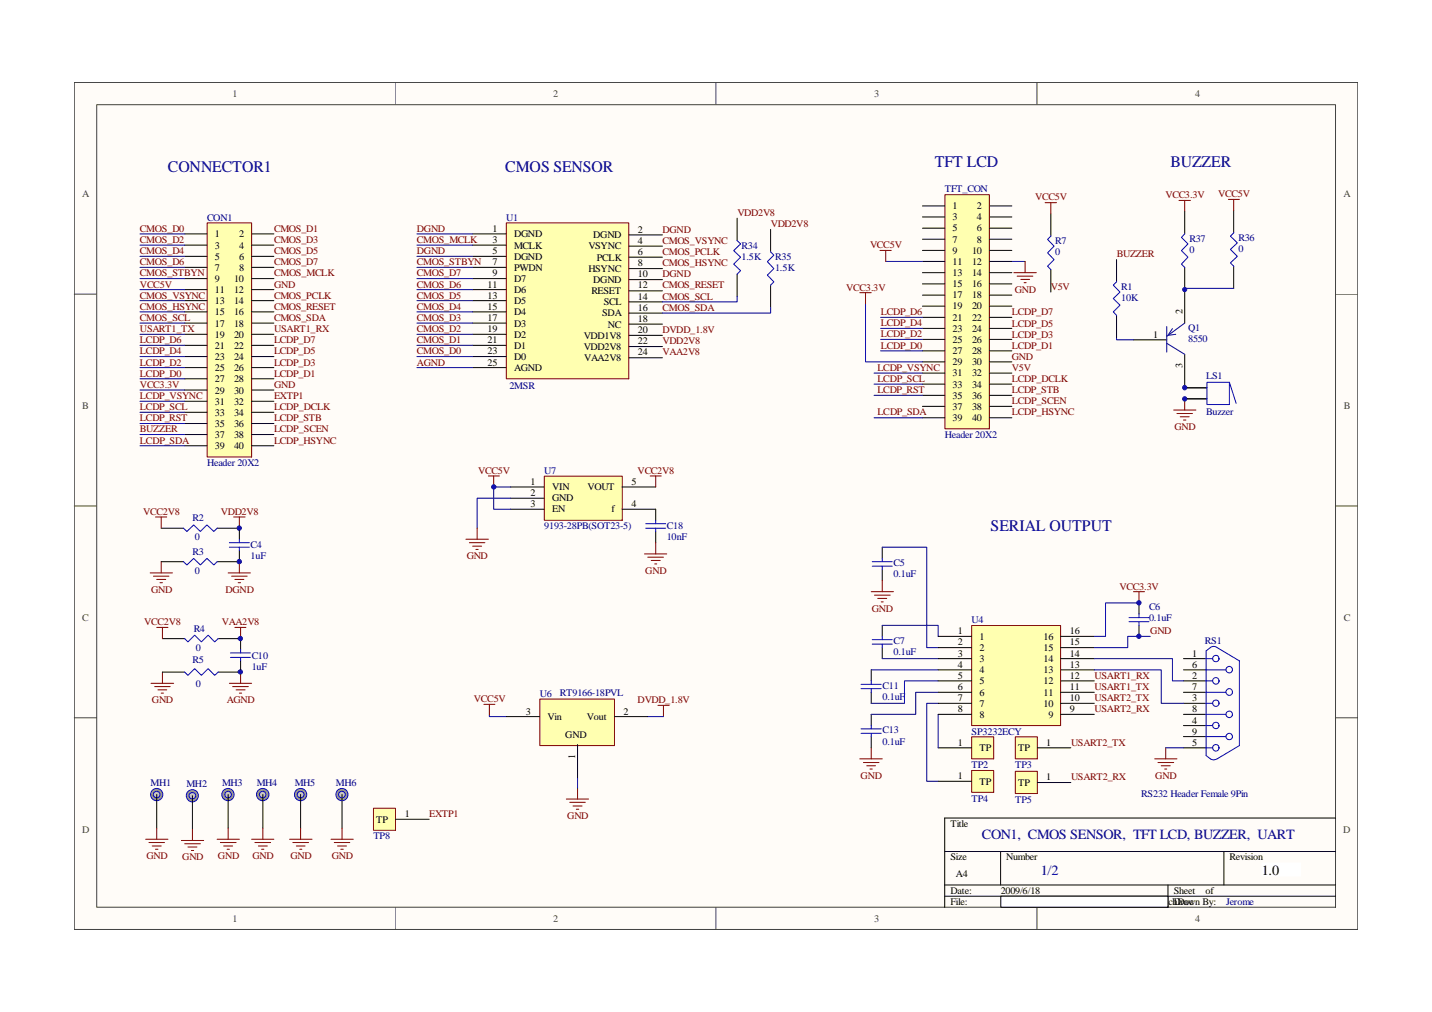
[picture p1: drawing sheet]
<svg xmlns="http://www.w3.org/2000/svg" width="297mm" height="210mm" viewBox="0 0 297 210" stroke-linecap="round" stroke-linejoin="round" font-family="sans-serif">
<path d="M15.4 17.1h266.2v175.7h-266.2z" fill="#fffcf8"/>
<path d="M15.4 17.1h266.2v175.7h-266.2z" fill="none" stroke="#404040" stroke-width=".21"/>
<path d="M20.1 21.8h256.9v166.4h-256.9z" fill="#fffcf8"/>
<g fill="none" stroke="#404040" stroke-width=".21">
<path d="M82 17.1v4.6M148.5 17.1v4.6M215.1 17.1v4.6M20.1 21.7h256.9v166.5h-256.9zM15.4 61h4.6M277 61h4.6M15.4 104.9h4.6M277 104.9h4.6M15.4 148.9h4.6M277 148.9h4.6M82 188.2v4.6M148.5 188.2v4.6"/>
<path d="M215.1 188.2v4.6"/>
</g>
<path d="M196 176.6h81M207.6 176.6v7M253.9 176.6v7M277 169.7h-81v18.5M196 183.6h81M196 185.9h81M242.3 183.6v4.6" fill="none" stroke="#000" stroke-width=".21"/>
<path d="M43 46.3h9.2v48.5h-9.2z" fill="#ffffb0"/>
<path d="M43 46.2h9.2v48.6h-9.2z" fill="none" stroke="#800000" stroke-width=".21"/>
<g fill="none" stroke="#000" stroke-width=".21">
<path d="M38.3 48.5h4.6M38.3 50.8h4.6M38.3 53.2h4.6M38.3 55.5h4.6M38.3 57.8h4.6M52.2 48.5h4.6M52.2 50.8h4.6M52.2 53.2h4.6M52.2 55.5h4.6M52.2 57.8h4.6M38.3 60.1h4.6M38.3 62.4h4.6"/>
<path d="M38.3 64.7h4.6M38.3 67h4.6M38.3 69.3h4.6M38.3 71.6h4.6M38.3 74h4.6M38.3 76.2h4.6M38.3 78.6h4.6M52.2 60.1h4.6M52.2 62.4h4.6M52.2 64.7h4.6M52.2 67h4.6M52.2 69.3h4.6"/>
<path d="M52.2 71.6h4.6M52.2 74h4.6M52.2 76.2h4.6M52.2 78.6h4.6M38.3 80.9h4.6M38.3 83.2h4.6M38.3 85.5h4.6M38.3 87.8h4.6M38.3 90.1h4.6M38.3 92.5h4.6M52.2 80.9h4.6M52.2 83.2h4.6"/>
<path d="M52.2 85.5h4.6M52.2 87.8h4.6M52.2 90.1h4.6M52.2 92.5h4.6"/>
</g>
<path d="M29 48.5h9.3M29 50.8h9.3M29 53.2h9.3M29 55.5h9.3M29 57.8h9.3M29 62.4h9.3M29 64.7h9.3M29 67h9.3M29 69.3h9.3M29 60.1h9.3" fill="none" stroke="#000080" stroke-width=".21"/>
<path d="M196 40.4h9.2v48.5h-9.2z" fill="#ffffb0"/>
<path d="M196 40.4h9.2v48.5h-9.2zM210.3 56.6h4.7M211 57.3h3.2M211.7 58h1.9M212.4 58.6h.4M212.6 54.2v2.4M178.3 60.7h2.4M179.5 60.7v2.4" fill="none" stroke="#800000" stroke-width=".21"/>
<g fill="none" stroke="#000" stroke-width=".21">
<path d="M191.3 42.7h4.7M191.3 45h4.7M191.3 47.3h4.7M191.3 49.6h4.7M191.3 51.9h4.7M191.3 54.2h4.7M191.3 56.6h4.7M191.3 58.9h4.7M205.3 42.7h4.6M205.3 45h4.6M205.3 47.3h4.6M205.3 49.6h4.6"/>
<path d="M205.3 51.9h4.6M205.3 54.2h4.6M205.3 56.6h4.6M205.3 58.9h4.6M191.3 61.2h4.7M191.3 63.5h4.7M191.3 65.8h4.7M191.3 68.1h4.7M191.3 70.4h4.7M191.3 72.8h4.7M191.3 75.1h4.7M191.3 77.4h4.7"/>
<path d="M191.3 79.7h4.7M205.3 61.2h4.6M205.3 63.5h4.6M205.3 65.8h4.6M205.3 68.1h4.6M205.3 70.4h4.6M205.3 72.8h4.6M205.3 75.1h4.6M205.3 77.4h4.6M205.3 79.7h4.6M191.3 82h4.7M191.3 84.3h4.7"/>
<path d="M191.3 86.7h4.7M205.3 82h4.6M205.3 84.3h4.6M205.3 86.7h4.6M183 113.5v2.3M183 118.1v2.3M180.7 138.9v2.3M183 129.7v2.3M183 134.3v2.3M236.3 125.1v2.2M236.3 129.7v2.3M245.5 136.6h4.7"/>
<path d="M245.5 138.9h4.7M180.7 143.6v2.3M180.7 148.2v2.3M180.7 152.8v2.3M245.5 141.2h4.7M245.5 143.6h4.7M245.5 145.9h4.7M245.5 148.2h4.7M245.5 150.5h4.7M245.5 152.8h4.7M245.5 155.1h4.7"/>
</g>
<g fill="none" stroke="#000080" stroke-width=".21">
<path d="M183.7 54.2h7.6M209.9 54.2h2.7M29 71.6h9.3M29 74h9.3M29 76.2h9.3M29 78.6h9.3M179.5 63.1v12h11.8M181.3 77.4h10M181.3 79.7h10M182.7 65.8h8.6M182.7 68.1h8.6M182.7 70.4h8.6"/>
<path d="M182.7 72.8h8.6M29 80.9h9.3M29 83.2h9.3M29 85.5h9.3M29 87.8h9.3M29 90.1h9.3M181.3 82h10M181.3 86.7h10M183 113.5h9.2v20.8h2.4"/>
</g>
<g fill="none" stroke="#00f" stroke-width=".21">
<path d="M180.9 117.4h4.2M180.9 116.5h4.2M183 115.8v.7M183 117.4v.7M180.9 133.6h4.2M180.9 132.7h4.2M183 132v.7M183 133.6v.7M234.2 128.9h4.1M234.2 128.1h4.1M236.3 127.3v.8M236.3 128.9v.8"/>
<path d="M250.2 138.9h4.1M250.2 136.6h1.3M251 134.3l.5-.2 .7 .1 4.9 2.9v17.5l-4.6 2.8M251.1 134.3l-.9 .7v21.7a2.27 2.27 0 0 0 1.6 .9l.6-.2M252.9 136.6h.1M255.6 138.9h.1M178.6 142.8h4.2M178.6 141.9h4.2M178.6 152.1h4.2M178.6 151.2h4.2M180.7 141.2v.7M180.7 142.8v.8"/>
<path d="M180.7 150.5v.7M180.7 152.1v.7M250.2 155.1h1.3M250.2 152.8h4.1M250.2 150.5h1.3M250.2 148.2h4.1M250.2 145.9h1.3M250.2 143.6h4.1M250.2 141.2h1.3M252.9 141.2h.1M252.9 145.8h.1M252.9 150.5h.1"/>
<path d="M252.9 155.1h.1M255.6 143.6h.1M255.6 148.2h.1M255.6 152.8h.1"/>
<circle cx="252.2" cy="136.6" r=".66"/>
<circle cx="255" cy="138.9" r=".67"/>
<circle cx="252.2" cy="141.2" r=".66"/>
<circle cx="252.2" cy="150.5" r=".66"/>
<circle cx="252.2" cy="155.1" r=".66"/>
<circle cx="252.2" cy="145.9" r=".65"/>
<circle cx="255" cy="143.5" r=".68"/>
<circle cx="255" cy="148.2" r=".67"/>
<circle cx="255" cy="152.8" r=".66"/>
</g>
<path d="M201.6 159.9h4.5v4.4h-4.5z" fill="#ffffb0"/>
<path d="M201.5 159.8h4.6v4.5h-4.6z" fill="none" stroke="#800000" stroke-width=".21"/>
<path d="M194.6 162.1h6.9" fill="none" stroke="#000" stroke-width=".21"/>
<path d="M201.6 152.9h4.5v4.5h-4.5z" fill="#ffffb0"/>
<g fill="none" stroke="#800000" stroke-width=".21">
<path d="M180.7 122.7h4.6M181.4 123.4h3.3M182.1 124.1h1.8M182.8 124.8h.4M183 120.4v2.3M235.1 122.7h2.3M236.3 122.7v2.4M178.3 157.4h4.7M179.1 158.2h3.2M179.8 158.8h1.8M180.5 159.5h.4M180.7 155.1v2.3"/>
<path d="M201.5 152.8h4.6v4.6h-4.6zM239.5 157.4h4.6M240.2 158.2h3.3M240.9 158.8h1.8M241.6 159.5h.4M241.8 155.1v2.3"/>
</g>
<path d="M194.6 155.1h6.9" fill="none" stroke="#000" stroke-width=".21"/>
<path d="M201.6 129.8h18.4v20.7h-18.4z" fill="#ffffb0"/>
<path d="M244.6 41.6h2.3M245.7 41.6v2.3M243.5 85h4.6M244.1 85.8h3.3M244.8 86.4h1.9M245.5 87.1h.5M245.7 82.7v2.3M201.5 129.8h18.5v20.7h-18.5z" fill="none" stroke="#800000" stroke-width=".21"/>
<g fill="none" stroke="#000" stroke-width=".21">
<path d="M231.6 53.8v4.7M231.6 65.4v4.6M245.7 80.4h4.7M245.7 82.7h4.7M194.6 132h6.9M194.6 134.3h6.9M194.6 136.6h6.9M194.6 138.9h6.9M220 132h7M220 134.3h7M220 136.6h7M220 138.9h7"/>
<path d="M194.6 141.2h6.9M194.6 143.6h6.9M194.6 145.9h6.9M194.6 148.2h6.9M220 141.2h7M220 143.6h7M220 145.9h7M220 148.2h7"/>
</g>
<g fill="none" stroke="#000080" stroke-width=".21">
<path d="M29 92.5h9.3M180.7 138.9h13.9M183 129.7h11.6v2.3M183 136.6h11.6M227 138.9h13.9v7h4.6M227 136.6h16.2v4.6h2.3M236.3 125.1h-7v6.9h-2.3M238.6 132h-4.7v2.3h-6.9M194.6 141.2h-7v4.7h-6.9M194.6 143.6h-4.7v4.6h-9.2M194.6 145.9h-2.4v16.2h2.4M194.6 148.2v6.9"/>
<path d="M241.8 155.1h3.7"/>
</g>
<path d="M231.6 58.5l-.7 .6 1.4 1.5-1.4 1.3 1.4 1.4-1.4 1.4 .7 .7M250.4 79.3h4.6v4.6h-4.6zM255 79.3l1.4 4.4" fill="none" stroke="#00f" stroke-width=".21"/>
<circle cx="32.5" cy="164.8" r="1.27" fill="#9ea175"/>
<circle cx="32.5" cy="164.8" r="1.27" fill="none" stroke="#00f" stroke-width=".21"/>
<circle cx="32.5" cy="164.8" r=".69" fill="#c0c0c0"/>
<circle cx="32.5" cy="164.8" r=".69" fill="none" stroke="#00f" stroke-width=".21"/>
<path d="M32.5 164.8v7" fill="none" stroke="#000" stroke-width=".21"/>
<circle cx="39.9" cy="165" r="1.26" fill="#9ea175"/>
<circle cx="39.9" cy="165" r="1.26" fill="none" stroke="#00f" stroke-width=".21"/>
<circle cx="39.9" cy="165.1" r=".69" fill="#c0c0c0"/>
<circle cx="39.9" cy="165.1" r=".69" fill="none" stroke="#00f" stroke-width=".21"/>
<path d="M39.9 165.1v6.9" fill="none" stroke="#000" stroke-width=".21"/>
<circle cx="47.3" cy="164.8" r="1.27" fill="#9ea175"/>
<circle cx="47.3" cy="164.8" r="1.27" fill="none" stroke="#00f" stroke-width=".21"/>
<circle cx="47.3" cy="164.8" r=".69" fill="#c0c0c0"/>
<circle cx="47.3" cy="164.8" r=".69" fill="none" stroke="#00f" stroke-width=".21"/>
<path d="M47.3 164.8v7" fill="none" stroke="#000" stroke-width=".21"/>
<circle cx="54.5" cy="164.8" r="1.28" fill="#9ea175"/>
<circle cx="54.5" cy="164.8" r="1.28" fill="none" stroke="#00f" stroke-width=".21"/>
<circle cx="54.5" cy="164.8" r=".67" fill="#c0c0c0"/>
<circle cx="54.5" cy="164.8" r=".67" fill="none" stroke="#00f" stroke-width=".21"/>
<path d="M54.5 164.8v7" fill="none" stroke="#000" stroke-width=".21"/>
<path d="M210.6 152.9h4.6v4.5h-4.6z" fill="#ffffb0"/>
<path d="M210.6 152.8h4.6v4.6h-4.6z" fill="none" stroke="#800000" stroke-width=".21"/>
<path d="M215.2 155.1h6.9" fill="none" stroke="#000" stroke-width=".21"/>
<path d="M210.6 160h4.6v4.6h-4.6z" fill="#ffffb0"/>
<path d="M210.6 160h4.6v4.6h-4.6z" fill="none" stroke="#800000" stroke-width=".21"/>
<path d="M215.2 162.3h6.9" fill="none" stroke="#000" stroke-width=".21"/>
<path d="M112 145h15.5v9.6h-15.5z" fill="#ffffb0"/>
<path d="M100.4 146.1h2.3M101.5 146.1v2.3M112 145h15.5v9.6h-15.5zM136.5 146.3h2.3M137.6 146.3v2.3M117.5 165.7h4.6M118.2 166.4h3.2M118.9 167.2h1.8M119.5 167.9h.6M119.8 163.4v2.3" fill="none" stroke="#800000" stroke-width=".21"/>
<path d="M105 148.6h6.9M119.8 154.4v7M127.5 148.6h6.9" fill="none" stroke="#000" stroke-width=".21"/>
<path d="M101.5 148.4v.2h3.5M134.4 148.6h3.2M119.8 161.4v2" fill="none" stroke="#000080" stroke-width=".21"/>
<path d="M105.1 46.3h25.3v32.3h-25.3z" fill="#ffffb0"/>
<g fill="none" stroke="#800000" stroke-width=".21">
<path d="M105 46.2h25.4v32.4h-25.4zM31.2 118.8h4.6M31.8 119.5h3.2M32.3 107.2h2.3M33.4 107.2v2.4M33.4 116.5v2.3M47.3 118.8h4.6M48 119.5h3.3M48.5 107.2h2.3M49.7 107.2v2.4M49.7 116.5v2.3M32.5 120.2h1.9"/>
<path d="M32.5 130.1h2.3M33.2 120.9h.5M33.7 130.1v2.4M33.7 139.4v2.3M48.7 120.2h1.9M48.7 130.1h2.3M49.4 120.9h.5M49.9 130.1v2.4M49.9 139.4v2.3M31.3 141.7h4.7M32.1 142.4h3.2M32.8 143.1h1.8"/>
<path d="M33.4 143.8h.5M47.6 141.7h4.6M48.3 142.4h3.2M49 143.1h1.8M49.7 143.8h.4M30.2 174.1h4.6M30.9 174.8h3.2M31.6 175.5h1.8M32.3 176.1h.5M32.5 171.8v2.3M37.6 174.3h4.6M38.3 175h3.3"/>
<path d="M39 175.7h1.8M39.7 176.4h.5M39.9 172v2.3M45 174.1h4.7M45.7 174.8h3.3M46.4 175.5h1.9M47.1 176.1h.5M47.3 171.8v2.3M52.2 174.1h4.6M52.9 174.8h3.2M53.6 175.5h1.9M54.3 176.1h.4"/>
<path d="M54.5 171.8v2.3"/>
</g>
<g fill="none" stroke="#000" stroke-width=".21">
<path d="M98 50.8h7M98 53.2h7M98 55.5h7M98 57.8h7M98 48.5h7M130.5 51.1h6.9M130.5 53.3h6.9M130.5 55.7h6.9M130.5 58h6.9M130.5 48.7h6.9M152.9 45.3v4.6M152.9 56.9v4.6"/>
<path d="M159.8 47.6v4.6M159.8 59.1v4.7M98 60.1h7M98 62.4h7M98 64.7h7M98 67h7M98 69.3h7M98 71.6h7M98 74h7M98 76.2h7M130.5 60.3h6.9M130.5 62.6h6.9"/>
<path d="M130.5 64.9h6.9M130.5 67.2h6.9M130.5 69.6h6.9M130.5 71.9h6.9M130.5 74.2h6.9M33.4 116.5h4.7M33.4 109.6h4.7M45 109.6h4.7v2.2M49.7 114.2v2.3h-4.7M33.7 139.4h4.6M33.7 132.5h4.6M45.3 132.5h4.6v2.2"/>
<path d="M49.9 137.1v2.3h-4.6"/>
</g>
<g fill="none" stroke="#000080" stroke-width=".21">
<path d="M86.5 48.5h11.5M86.5 50.8h11.5M86.5 53.2h11.5M86.5 55.5h11.5M86.5 57.8h11.5M86.5 60.1h11.5M86.5 62.4h11.5M86.5 64.7h11.5M86.5 67h11.5M86.5 69.3h11.5M86.5 71.6h11.5M86.5 74h11.5"/>
<path d="M86.5 76.2h11.5M152.9 61.5v1.1h-15.5M159.8 63.8v1.1h-22.4"/>
</g>
<g fill="none" stroke="#00f" stroke-width=".21">
<path d="M152.9 49.9l.7 .7-1.4 1.4 1.4 1.3-1.4 1.5 1.4 1.3-.7 .8M159.8 52.2l.7 .7-1.3 1.4 1.3 1.4-1.3 1.4 1.3 1.4-.7 .6M38.1 116.5l.7 .7 1.4-1.4 1.4 1.4 1.3-1.4 1.5 1.4 .6-.7M38.1 109.6l.7 .6 1.4-1.3 1.4 1.3 1.3-1.3 1.5 1.3 .6-.6M47.6 112.6h4.1M47.6 113.5h4.1M49.7 111.8v.8M49.7 113.5v.7M38.3 139.4l.7 .7 1.4-1.4 1.4 1.4 1.4-1.4 1.3 1.4 .8-.7M38.3 132.5l.7 .6 1.4-1.4 1.4 1.4 1.4-1.4 1.3 1.4 .8-.6M47.8 135.4h4.1M47.8 136.4h4.1"/>
<path d="M49.9 134.7v.7M49.9 136.4v.7"/>
</g>
<path d="M77.5 167.7h4.5v4.5h-4.5z" fill="#ffffb0"/>
<path d="M77.5 167.6h4.5v4.6h-4.5z" fill="none" stroke="#800000" stroke-width=".21"/>
<path d="M82 169.9h7" fill="none" stroke="#000" stroke-width=".21"/>
<path d="M112.9 98.8h16.2v9.1h-16.2z" fill="#ffffb0"/>
<g fill="none" stroke="#800000" stroke-width=".21">
<path d="M182.5 51.9h2.4M183.7 51.9v2.3M216.8 42h2.4M218 42v2.4M254.8 41.4h2.3M255.9 41.4v2.2M101.3 98.7h2.3M102.4 98.7v2.3M112.9 98.8h16.2v9.1h-16.2zM134.9 98.7h2.3M136 98.7v2.3M96.6 111.8h4.7"/>
<path d="M97.4 112.6h3.2M98 113.3h1.9M98.7 114h.5M99 109.6v2.2M133.7 114.9h4.6M134.4 115.6h3.2M135.1 116.2h1.8M135.8 117h.4M136 112.6v2.3"/>
</g>
<g fill="none" stroke="#000" stroke-width=".21">
<path d="M218 44.4v4.6M218 55.9v4.7M245.7 43.9v4.6M245.7 55.5v11.5M255.9 43.6v4.7M255.9 55.2v4.6M235.1 70.5h6.9M245.7 73.5v6.9M105.9 101h7M105.9 103.3h7M105.9 105.6h7M129.1 101h6.9"/>
<path d="M129.1 105.6h6.9v2.3M136 110.2v2.4"/>
</g>
<path d="M255.9 59.8h-10.2v.3M231.6 70v.5h3.5M102.2 100.8v.2h.2v4.6h3.5M102.4 101h3.5M105.9 103.3h-6.9v6.3" fill="none" stroke="#000080" stroke-width=".21"/>
<path d="M218 49l-.7 .7 1.3 1.4-1.3 1.4 1.3 1.3-1.3 1.4 .7 .7M245.7 48.5l-.6 .7 1.3 1.4-1.3 1.4 1.3 1.3-1.3 1.5 .6 .7M255.9 48.3l-.7 .7 1.5 1.4-1.5 1.3 1.5 1.5-1.5 1.3 .7 .7M133.9 108.6h4.2M133.9 109.6h4.2M136 107.9v.7M136 109.6v.6" fill="none" stroke="#00f" stroke-width=".21"/>
<path d="M242 67.7v5.3M242 71.2l3.7 2.3M243.2 68.2l-.9 1.4 1.6-.3M245.7 67l-3.7 2.8" fill="none" stroke="#0c0087" stroke-width=".21"/>
<circle cx="62.3" cy="164.8" r="1.27" fill="#9ea175"/>
<circle cx="62.3" cy="164.8" r="1.27" fill="none" stroke="#00f" stroke-width=".21"/>
<circle cx="62.4" cy="164.8" r=".7" fill="#c0c0c0"/>
<circle cx="62.4" cy="164.8" r=".7" fill="none" stroke="#00f" stroke-width=".21"/>
<path d="M62.4 164.8v7" fill="none" stroke="#000" stroke-width=".21"/>
<path d="M60.1 174.1h4.6M60.7 174.8h3.3M61.5 175.5h1.8M62.2 176.1h.4M62.4 171.8v2.3" fill="none" stroke="#800000" stroke-width=".21"/>
<circle cx="70.9" cy="164.8" r="1.26" fill="#9ea175"/>
<circle cx="70.9" cy="164.8" r="1.26" fill="none" stroke="#00f" stroke-width=".21"/>
<circle cx="70.9" cy="164.8" r=".69" fill="#c0c0c0"/>
<circle cx="70.9" cy="164.8" r=".69" fill="none" stroke="#00f" stroke-width=".21"/>
<path d="M70.9 164.8v7" fill="none" stroke="#000" stroke-width=".21"/>
<path d="M68.7 174.1h4.6M69.3 174.8h3.3M70 175.5h1.9M70.7 176.1h.5M70.9 171.8v2.3" fill="none" stroke="#800000" stroke-width=".21"/>
<path d="M261.8 179h8v2.7h-8z" fill="#fff"/>
<path d="M261.7 179h8.1v2.7h-8.1z" fill="none" stroke="#fff" stroke-width=".21"/>
<path d="M207.6 185.9h34.7v2.3h-34.7z" fill="#fff"/>
<path d="M207.6 185.9h34.7v2.3h-34.7z" fill="none" stroke="#000" stroke-width=".21"/>
<circle cx="49.6" cy="116.5" r=".45" fill="#000080"/>
<circle cx="49.6" cy="116.5" r=".45" fill="none" stroke="#000080" stroke-width=".21"/>
<circle cx="49.6" cy="109.5" r=".45" fill="#000080"/>
<circle cx="49.6" cy="109.5" r=".45" fill="none" stroke="#000080" stroke-width=".21"/>
<circle cx="49.9" cy="139.4" r=".43" fill="#000080"/>
<circle cx="49.9" cy="139.4" r=".43" fill="none" stroke="#000080" stroke-width=".21"/>
<circle cx="49.8" cy="132.4" r=".44" fill="#000080"/>
<circle cx="49.8" cy="132.4" r=".44" fill="none" stroke="#000080" stroke-width=".21"/>
<circle cx="102.4" cy="101" r=".45" fill="#000080"/>
<circle cx="102.4" cy="101" r=".45" fill="none" stroke="#000080" stroke-width=".21"/>
<circle cx="236.2" cy="132" r=".44" fill="#000080"/>
<circle cx="236.2" cy="132" r=".44" fill="none" stroke="#000080" stroke-width=".21"/>
<circle cx="236.2" cy="125" r=".44" fill="#000080"/>
<circle cx="236.2" cy="125" r=".44" fill="none" stroke="#000080" stroke-width=".21"/>
<circle cx="245.7" cy="82.7" r=".44" fill="#000080"/>
<circle cx="245.7" cy="82.7" r=".44" fill="none" stroke="#000080" stroke-width=".21"/>
<circle cx="245.7" cy="80.4" r=".44" fill="#000080"/>
<circle cx="245.7" cy="80.4" r=".44" fill="none" stroke="#000080" stroke-width=".21"/>
<circle cx="245.7" cy="60.1" r=".43" fill="#000080"/>
<circle cx="245.7" cy="60.1" r=".43" fill="none" stroke="#000080" stroke-width=".21"/>
<g font-size="3.3" fill="#000080">
<text x="34.8" y="35.7">CONNECTOR1</text>
<text x="104.8" y="35.7">CMOS SENSOR</text>
<text x="193.9" y="34.5">TFT LCD</text>
<text x="242.8" y="34.6">BUZZER</text>
<text x="205.5" y="110.2">SERIAL OUTPUT</text>
</g>
<g font-size="2.9" fill="#000080">
<text x="203.7" y="174.1">CON1, CMOS SENSOR, TFT LCD, BUZZER, UART</text>
<text x="215.9" y="181.5">1/2</text>
</g>
<text font-size="2.9" x="261.7" y="181.5">1.0</text>
<g font-size="2.1" fill="#404040">
<text x="48.2" y="20.1">1</text>
<text x="114.8" y="20.1">2</text>
<text x="181.4" y="20.1">3</text>
<text x="247.9" y="20.1">4</text>
<text x="17" y="40.9">A</text>
<text x="278.7" y="40.9">A</text>
<text x="17.1" y="84.8">B</text>
<text x="278.7" y="84.8">B</text>
<text x="17.1" y="128.7">C</text>
<text x="278.7" y="128.7">C</text>
<text x="17" y="172.7">D</text>
<text x="278.6" y="172.7">D</text>
<text x="48.2" y="191.2">1</text>
<text x="114.8" y="191.2">2</text>
<text x="181.4" y="191.2">3</text>
<text x="247.9" y="191.2">4</text>
</g>
<g font-size="2.1" fill="#000080">
<text x="196" y="39.9">TFT_CON</text>
<text x="43" y="45.8">CON1</text>
<text x="105" y="45.8">U1</text>
<text x="153.8" y="51.6">R34</text>
<text x="153.8" y="53.8">1.5K</text>
<text x="160.8" y="53.8">R35</text>
<text x="218.9" y="50.6">R7</text>
<text x="218.9" y="52.9">0</text>
<text x="246.7" y="50.1">R37</text>
<text x="246.7" y="52.5">0</text>
<text x="256.9" y="49.9">R36</text>
<text x="256.9" y="52.2">0</text>
<text x="160.8" y="56.1">1.5K</text>
<text x="232.6" y="60.1">R1</text>
<text x="232.6" y="62.4">10K</text>
<text x="246.5" y="68.7">Q1</text>
<text x="246.5" y="71">8550</text>
<text x="105.7" y="80.7">2MSR</text>
<text x="250.2" y="78.6">LS1</text>
<text x="250.2" y="86">Buzzer</text>
<text x="196" y="90.8">Header 20X2</text>
<text x="43" y="96.6">Header 20X2</text>
<text x="112.9" y="98.2">U7</text>
<text x="40" y="108.2">R2</text>
<text x="40.4" y="112.1">0</text>
<text x="52" y="113.7">C4</text>
<text x="112.9" y="109.8">9193-28PB(SOT23-5)</text>
<text x="138.3" y="109.8">C18</text>
<text x="138.3" y="112.1">10nF</text>
<text x="40" y="115.1">R3</text>
<text x="40.4" y="119">0</text>
<text x="52" y="116">1uF</text>
<text x="185.3" y="117.4">C5</text>
<text x="185.3" y="119.8">0.1uF</text>
<text x="40.2" y="131.1">R4</text>
<text x="201.5" y="129.2">U4</text>
<text x="238.4" y="126.4">C6</text>
<text x="238.4" y="128.8">0.1uF</text>
<text x="40" y="137.5">R5</text>
<text x="40.6" y="135">0</text>
<text x="52.2" y="136.6">C10</text>
<text x="185.3" y="133.6">C7</text>
<text x="185.3" y="135.9">0.1uF</text>
<text x="249.9" y="133.6">RS1</text>
<text x="40.6" y="142.4">0</text>
<text x="52.2" y="138.9">1uF</text>
<text x="183" y="142.8">C11</text>
<text x="112" y="144.5">U6</text>
<text x="116.1" y="144.3">RT9166-18PVL</text>
<text x="183" y="145.2">0.1uF</text>
<text x="183" y="152.1">C13</text>
<text x="183" y="154.4">0.1uF</text>
<text x="201.5" y="152.4">SP3232ECY</text>
<text x="201.5" y="159.3">TP2</text>
<text x="210.6" y="159.3">TP3</text>
<text x="31.2" y="163.1">MH1</text>
<text x="38.7" y="163.3">MH2</text>
<text x="46.1" y="163.1">MH3</text>
<text x="53.3" y="163.1">MH4</text>
<text x="61.1" y="163.1">MH5</text>
<text x="69.7" y="163.1">MH6</text>
<text x="201.5" y="166.2">TP4</text>
<text x="210.6" y="166.5">TP5</text>
<text x="236.7" y="165.3">RS232 Header Female 9Pin</text>
<text x="77.5" y="174.1">TP8</text>
<text x="254.3" y="187.7">Jerome</text>
</g>
<g font-size="2.1" fill="#800000">
<text x="214.7" y="41.6">VCC5V</text>
<text x="241.8" y="41.1">VCC3.3V</text>
<text x="252.7" y="40.9">VCC5V</text>
<text x="152.9" y="44.8">VDD2V8</text>
<text x="159.9" y="47.1">VDD2V8</text>
<text x="29" y="48">CMOS_D0</text>
<text x="29" y="52.7">CMOS_D4</text>
<text x="29" y="50.4">CMOS_D2</text>
<text x="56.9" y="52.7">CMOS_D5</text>
<text x="56.9" y="48">CMOS_D1</text>
<text x="56.9" y="50.4">CMOS_D3</text>
<text x="86.5" y="48">DGND</text>
<text x="86.5" y="52.7">DGND</text>
<text x="86.5" y="50.4">CMOS_MCLK</text>
<text x="137.5" y="50.6">CMOS_VSYNC</text>
<text x="137.5" y="52.9">CMOS_PCLK</text>
<text x="137.5" y="48.3">DGND</text>
<text x="180.5" y="51.5">VCC5V</text>
<text x="231.6" y="53.3">BUZZER</text>
<text x="29" y="59.6">VCC5V</text>
<text x="29" y="57.3">CMOS_STBYN</text>
<text x="29" y="55">CMOS_D6</text>
<text x="56.9" y="57.3">CMOS_MCLK</text>
<text x="56.9" y="59.6">GND</text>
<text x="56.9" y="55">CMOS_D7</text>
<text x="86.5" y="57.3">CMOS_D7</text>
<text x="86.5" y="55">CMOS_STBYN</text>
<text x="86.5" y="59.6">CMOS_D6</text>
<text x="137.5" y="57.5">DGND</text>
<text x="137.5" y="59.8">CMOS_RESET</text>
<text x="137.5" y="55.2">CMOS_HSYNC</text>
<text x="29" y="61.9">CMOS_VSYNC</text>
<text x="29" y="64.3">CMOS_HSYNC</text>
<text x="56.9" y="61.9">CMOS_PCLK</text>
<text x="56.9" y="64.3">CMOS_RESET</text>
<text x="86.5" y="61.9">CMOS_D5</text>
<text x="86.5" y="64.3">CMOS_D4</text>
<text x="137.5" y="64.5">CMOS_SDA</text>
<text x="137.5" y="62.2">CMOS_SCL</text>
<text x="175.5" y="60.3">VCC3.3V</text>
<text x="182.7" y="65.4">LCDP_D6</text>
<text x="209.9" y="65.4">LCDP_D7</text>
<text x="210.5" y="60.7">GND</text>
<text x="218" y="60.1">V5V</text>
<text x="29" y="71.2">LCDP_D6</text>
<text x="29" y="66.5">CMOS_SCL</text>
<text x="29" y="68.9">USART1_TX</text>
<text x="56.9" y="71.2">LCDP_D7</text>
<text x="56.9" y="66.5">CMOS_SDA</text>
<text x="56.9" y="68.9">USART1_RX</text>
<text x="86.5" y="66.5">CMOS_D3</text>
<text x="86.5" y="68.9">CMOS_D2</text>
<text x="86.5" y="71.2">CMOS_D1</text>
<text x="137.5" y="69.1">DVDD_1.8V</text>
<text x="137.5" y="71.4">VDD2V8</text>
<text x="182.7" y="70">LCDP_D2</text>
<text x="182.7" y="67.7">LCDP_D4</text>
<text x="209.9" y="70">LCDP_D3</text>
<text x="209.9" y="67.7">LCDP_D5</text>
<text x="29" y="75.8">LCDP_D2</text>
<text x="29" y="73.5">LCDP_D4</text>
<text x="56.9" y="75.8">LCDP_D3</text>
<text x="56.9" y="73.5">LCDP_D5</text>
<text x="86.5" y="73.5">CMOS_D0</text>
<text x="86.5" y="75.8">AGND</text>
<text x="137.5" y="73.7">VAA2V8</text>
<text x="182" y="76.9">LCDP_VSYNC</text>
<text x="182.7" y="72.3">LCDP_D0</text>
<text x="209.9" y="72.3">LCDP_D1</text>
<text x="209.9" y="74.6">GND</text>
<text x="209.9" y="76.9">V5V</text>
<text x="29" y="80.4">VCC3.3V</text>
<text x="29" y="78.1">LCDP_D0</text>
<text x="29" y="82.7">LCDP_VSYNC</text>
<text x="56.9" y="80.4">GND</text>
<text x="56.9" y="78.1">LCDP_D1</text>
<text x="56.9" y="82.7">EXTP1</text>
<text x="182" y="81.5">LCDP_RST</text>
<text x="182" y="79.2">LCDP_SCL</text>
<text x="209.9" y="83.9">LCDP_SCEN</text>
<text x="209.9" y="81.5">LCDP_STB</text>
<text x="209.9" y="79.2">LCDP_DCLK</text>
<text x="29" y="87.4">LCDP_RST</text>
<text x="29" y="85">LCDP_SCL</text>
<text x="29" y="89.7">BUZZER</text>
<text x="56.9" y="89.7">LCDP_SCEN</text>
<text x="56.9" y="87.4">LCDP_STB</text>
<text x="56.9" y="85">LCDP_DCLK</text>
<text x="182" y="86.1">LCDP_SDA</text>
<text x="209.9" y="86.1">LCDP_HSYNC</text>
<text x="243.6" y="89.2">GND</text>
<text x="29" y="92">LCDP_SDA</text>
<text x="56.9" y="92">LCDP_HSYNC</text>
<text x="99.2" y="98.2">VCC5V</text>
<text x="132.2" y="98.2">VCC2V8</text>
<text x="29.7" y="106.8">VCC2V8</text>
<text x="45.8" y="106.8">VDD2V8</text>
<text x="96.8" y="116">GND</text>
<text x="133.9" y="119">GND</text>
<text x="31.3" y="123">GND</text>
<text x="46.8" y="123">DGND</text>
<text x="232.2" y="122.3">VCC3.3V</text>
<text x="29.9" y="129.7">VCC2V8</text>
<text x="46" y="129.7">VAA2V8</text>
<text x="180.8" y="126.9">GND</text>
<text x="238.6" y="131.5">GND</text>
<text x="227" y="140.8">USART1_RX</text>
<text x="227" y="143.1">USART1_TX</text>
<text x="31.5" y="145.9">GND</text>
<text x="47" y="145.9">AGND</text>
<text x="98.3" y="145.6">VCC5V</text>
<text x="132.2" y="145.9">DVDD_1.8V</text>
<text x="227" y="145.4">USART2_TX</text>
<text x="227" y="147.7">USART2_RX</text>
<text x="222.2" y="154.6">USART2_TX</text>
<text x="178.5" y="161.5">GND</text>
<text x="222.2" y="161.8">USART2_RX</text>
<text x="239.6" y="161.5">GND</text>
<text x="89" y="169.5">EXTP1</text>
<text x="117.6" y="169.9">GND</text>
<text x="30.4" y="178.2">GND</text>
<text x="37.8" y="178.5">GND</text>
<text x="45.2" y="178.2">GND</text>
<text x="52.4" y="178.2">GND</text>
<text x="60.2" y="178.2">GND</text>
<text x="68.8" y="178.2">GND</text>
</g>
<g font-size="2.1">
<text x="197.6" y="43.4">1</text>
<text x="197.6" y="45.7">3</text>
<text x="202.6" y="43.4">2</text>
<text x="202.6" y="45.7">4</text>
<text x="44.6" y="49.2">1</text>
<text x="44.6" y="51.6">3</text>
<text x="44.6" y="53.8">5</text>
<text x="49.6" y="49.2">2</text>
<text x="49.6" y="51.6">4</text>
<text x="49.6" y="53.8">6</text>
<text x="102.1" y="50.4">3</text>
<text x="102.1" y="52.7">5</text>
<text x="102.1" y="48">1</text>
<text x="106.6" y="51.6">MCLK</text>
<text x="106.6" y="53.8">DGND</text>
<text x="106.6" y="49.2">DGND</text>
<text x="122" y="51.7">VSYNC</text>
<text x="123.1" y="49.4">DGND</text>
<text x="132.3" y="50.6">4</text>
<text x="132.3" y="48.3">2</text>
<text x="132.3" y="52.9">6</text>
<text x="197.6" y="48">5</text>
<text x="197.6" y="50.3">7</text>
<text x="197.6" y="52.6">9</text>
<text x="201.6" y="52.6">10</text>
<text x="202.6" y="48">6</text>
<text x="202.6" y="50.3">8</text>
<text x="44.6" y="56.1">7</text>
<text x="44.6" y="58.5">9</text>
<text x="48.6" y="58.5">10</text>
<text x="49.6" y="56.1">8</text>
<text x="101.1" y="59.6">11</text>
<text x="102.1" y="55">7</text>
<text x="102.1" y="57.3">9</text>
<text x="106.6" y="56.1">PWDN</text>
<text x="106.6" y="58.5">D7</text>
<text x="122" y="56.4">HSYNC</text>
<text x="123.1" y="58.7">DGND</text>
<text x="123.8" y="54.1">PCLK</text>
<text x="132.3" y="55.2">8</text>
<text x="132.3" y="57.5">10</text>
<text x="132.3" y="59.8">12</text>
<text x="197.6" y="54.9">11</text>
<text x="197.6" y="57.3">13</text>
<text x="197.6" y="59.6">15</text>
<text x="201.6" y="54.9">12</text>
<text x="201.6" y="57.3">14</text>
<text x="201.6" y="59.6">16</text>
<text x="44.6" y="60.7">11</text>
<text x="44.6" y="63.1">13</text>
<text x="44.6" y="65.4">15</text>
<text x="48.6" y="60.7">12</text>
<text x="48.6" y="63.1">14</text>
<text x="48.6" y="65.4">16</text>
<text x="101.1" y="61.9">13</text>
<text x="101.1" y="64.3">15</text>
<text x="106.6" y="60.7">D6</text>
<text x="106.6" y="63.1">D5</text>
<text x="106.6" y="65.4">D4</text>
<text x="122.7" y="61">RESET</text>
<text x="124.9" y="65.6">SDA</text>
<text x="125.2" y="63.3">SCL</text>
<text x="132.3" y="64.5">16</text>
<text x="132.3" y="62.2">14</text>
<text x="197.6" y="61.9">17</text>
<text x="197.6" y="64.2">19</text>
<text x="201.6" y="61.9">18</text>
<text x="201.6" y="64.2">20</text>
<text x="245.3" y="65.2" transform="rotate(-90 245.3 65.2)">2</text>
<text x="44.6" y="67.7">17</text>
<text x="44.6" y="70">19</text>
<text x="48.6" y="67.7">18</text>
<text x="48.6" y="70">20</text>
<text x="101.1" y="66.5">17</text>
<text x="101.1" y="68.9">19</text>
<text x="101.1" y="71.2">21</text>
<text x="106.6" y="67.7">D3</text>
<text x="106.6" y="70">D2</text>
<text x="121.1" y="70.3">VDD1V8</text>
<text x="126.1" y="67.9">NC</text>
<text x="132.3" y="66.8">18</text>
<text x="132.3" y="69.1">20</text>
<text x="132.3" y="71.4">22</text>
<text x="197.6" y="66.5">21</text>
<text x="197.6" y="68.8">23</text>
<text x="197.6" y="71.2">25</text>
<text x="201.6" y="66.5">22</text>
<text x="201.6" y="68.8">24</text>
<text x="201.6" y="71.2">26</text>
<text x="239.2" y="70">1</text>
<text x="44.6" y="72.3">21</text>
<text x="44.6" y="74.6">23</text>
<text x="44.6" y="77">25</text>
<text x="48.6" y="72.3">22</text>
<text x="48.6" y="74.6">24</text>
<text x="48.6" y="77">26</text>
<text x="101.1" y="73.5">23</text>
<text x="101.1" y="75.8">25</text>
<text x="106.6" y="72.3">D1</text>
<text x="106.6" y="74.6">D0</text>
<text x="106.6" y="77">AGND</text>
<text x="121.1" y="72.6">VDD2V8</text>
<text x="121.2" y="74.9">VAA2V8</text>
<text x="132.3" y="73.7">24</text>
<text x="197.6" y="73.4">27</text>
<text x="197.6" y="75.8">29</text>
<text x="201.6" y="73.4">28</text>
<text x="201.6" y="75.8">30</text>
<text x="245.3" y="76.4" transform="rotate(-90 245.3 76.4)">3</text>
<text x="44.6" y="79.3">27</text>
<text x="44.6" y="81.6">29</text>
<text x="44.6" y="83.9">31</text>
<text x="48.6" y="79.3">28</text>
<text x="48.6" y="81.6">30</text>
<text x="48.6" y="83.9">32</text>
<text x="197.6" y="78.1">31</text>
<text x="197.6" y="80.4">33</text>
<text x="197.6" y="82.7">35</text>
<text x="201.6" y="78.1">32</text>
<text x="201.6" y="80.4">34</text>
<text x="201.6" y="82.7">36</text>
<text x="44.6" y="86.2">33</text>
<text x="44.6" y="88.5">35</text>
<text x="48.6" y="86.2">34</text>
<text x="48.6" y="88.5">36</text>
<text x="197.6" y="85">37</text>
<text x="197.6" y="87.3">39</text>
<text x="201.6" y="85">38</text>
<text x="201.6" y="87.3">40</text>
<text x="44.6" y="90.8">37</text>
<text x="44.6" y="93.1">39</text>
<text x="48.6" y="90.8">38</text>
<text x="48.6" y="93.1">40</text>
<text x="110" y="100.5">1</text>
<text x="114.5" y="101.7">VIN</text>
<text x="121.9" y="101.7">VOUT</text>
<text x="131" y="100.5">5</text>
<text x="110" y="102.9">2</text>
<text x="110" y="105.2">3</text>
<text x="114.5" y="104">GND</text>
<text x="114.5" y="106.3">EN</text>
<text x="126.9" y="106.3">f</text>
<text x="131" y="105.2">4</text>
<text x="198.7" y="131.5">1</text>
<text x="221.9" y="131.5">16</text>
<text x="198.7" y="133.8">2</text>
<text x="198.7" y="136.2">3</text>
<text x="203.2" y="132.7">1</text>
<text x="203.2" y="135">2</text>
<text x="203.2" y="137.3">3</text>
<text x="216.4" y="137.3">14</text>
<text x="216.4" y="135">15</text>
<text x="216.4" y="132.7">16</text>
<text x="221.9" y="136.2">14</text>
<text x="221.9" y="133.8">15</text>
<text x="247.3" y="136.2">1</text>
<text x="198.7" y="138.5">4</text>
<text x="198.7" y="140.8">5</text>
<text x="198.7" y="143.1">6</text>
<text x="203.2" y="139.6">4</text>
<text x="203.2" y="141.9">5</text>
<text x="216.4" y="141.9">12</text>
<text x="216.4" y="139.6">13</text>
<text x="221.9" y="143.1">11</text>
<text x="221.9" y="140.8">12</text>
<text x="221.9" y="138.5">13</text>
<text x="247.3" y="138.5">6</text>
<text x="247.3" y="140.8">2</text>
<text x="247.3" y="143.1">7</text>
<text x="109.1" y="148.2">3</text>
<text x="113.6" y="149.3">Vin</text>
<text x="121.7" y="149.3">Vout</text>
<text x="129.3" y="148.2">2</text>
<text x="198.7" y="145.4">7</text>
<text x="198.7" y="147.7">8</text>
<text x="203.2" y="144.3">6</text>
<text x="203.2" y="146.6">7</text>
<text x="203.2" y="148.9">8</text>
<text x="216.4" y="146.6">10</text>
<text x="216.4" y="144.3">11</text>
<text x="217.5" y="148.9">9</text>
<text x="221.9" y="147.7">9</text>
<text x="221.9" y="145.4">10</text>
<text x="247.3" y="145.4">3</text>
<text x="247.3" y="147.7">8</text>
<text x="117.3" y="153">GND</text>
<text x="198.7" y="154.6">1</text>
<text x="203.2" y="155.8">TP</text>
<text x="211.2" y="155.8">TP</text>
<text x="217" y="154.6">1</text>
<text x="247.3" y="150.1">4</text>
<text x="247.3" y="152.4">9</text>
<text x="247.3" y="154.6">5</text>
<text x="119.3" y="157.4" transform="rotate(-90 119.3 157.4)">1</text>
<text x="198.7" y="161.6">1</text>
<text x="217" y="161.8">1</text>
<text x="203.2" y="162.8">TP</text>
<text x="211.2" y="163">TP</text>
<text x="78.1" y="170.6">TP</text>
<text x="83.9" y="169.5">1</text>
<text x="197.1" y="171.5">Title</text>
<text x="197.1" y="178.5">Size</text>
<text x="208.7" y="178.5">Number</text>
<text x="255.1" y="178.5">Revision</text>
<text x="197.1" y="185.4">Date:</text>
<text x="198.3" y="181.9">A4</text>
<text x="207.6" y="185.4">2009/6/18</text>
<text x="243.5" y="185.4">Sheet</text>
<text x="250.1" y="185.4">of</text>
<text x="197.1" y="187.7">File:</text>
<text x="207.6" y="187.7">D:\aplan\..\ARMCM3_PERIPHERAL_A.SchDoc</text>
<text x="243.5" y="187.7">Drawn By:</text>
</g>
</svg>
